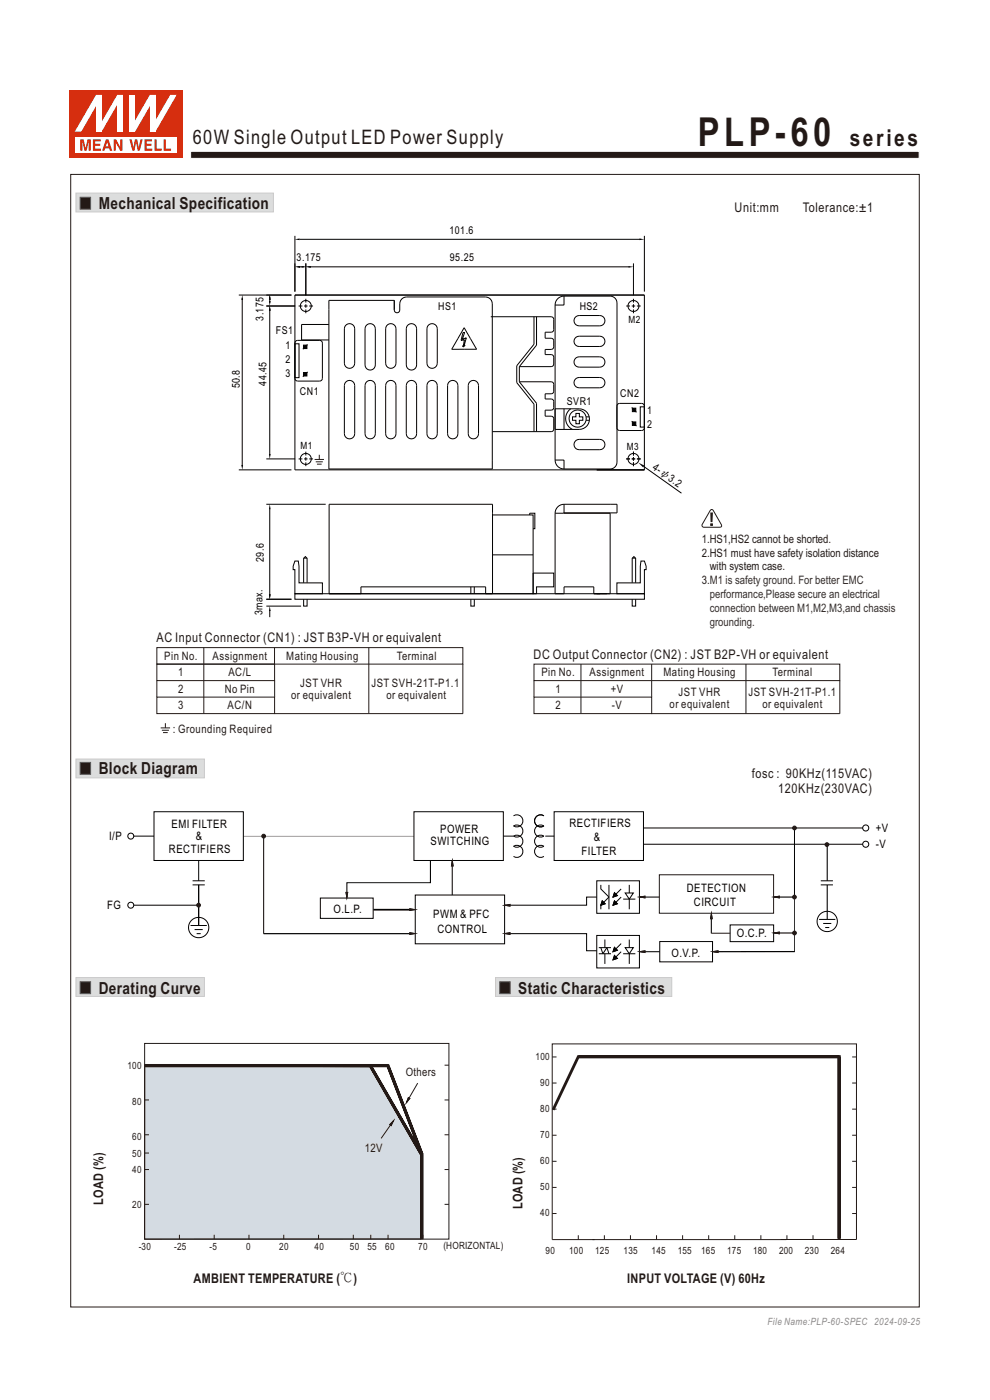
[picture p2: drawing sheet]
<svg xmlns="http://www.w3.org/2000/svg" width="210mm" height="297mm" viewBox="0 0 210 297" stroke-linecap="round" stroke-linejoin="round" font-family="sans-serif">
<path d="M16.1 41h41.9v4h-41.9z" fill-rule="evenodd" fill="#dcdddd" stroke="#c9cacb" stroke-width=".21"/>
<path d="M30.7 226.1l48 .2 10.9 19.3-.3 17.2-58.6 .1z" fill-rule="evenodd" fill="#d4dbe2" stroke="#231916" stroke-width=".21"/>
<path d="M17 41.8h2.2v2.6h-2.2z" fill-rule="evenodd" fill="#231916" stroke="#595857" stroke-width=".21"/>
<g fill="#dcdddd" stroke="#c9cacb" stroke-width=".21">
<path d="M16.1 207.4h27.3v4h-27.3z" fill-rule="evenodd"/>
<path d="M105.1 207.4h37.4v4h-37.4z" fill-rule="evenodd"/>
</g>
<g fill="#231916" stroke="#595857" stroke-width=".21">
<path d="M17 208.3h2.2v2.5h-2.2z" fill-rule="evenodd"/>
<path d="M106 208.3h2.2v2.5h-2.2z" fill-rule="evenodd"/>
</g>
<g fill="none" stroke="#231916" stroke-width=".21">
<path d="M30.7 221.4h64.5v41.5h-64.5zM30.7 226h.9M30.7 233.3h.9M94.3 226h.9M94.3 233.3h.9M117.1 235.3h1M117.1 224.2h1M117.1 229.8h1M180.8 235.3h.9M180.8 224.2h.9M180.8 229.8h.9M30.7 255.5h.9"/>
<path d="M30.7 248.1h.9M30.7 240.7h.9M94.3 255.5h.9M94.3 248.1h.9M94.3 240.7h.9M117.1 257.4h1M117.1 251.9h1M117.1 246.4h1M117.1 240.8h1M180.8 257.4h.9M180.8 251.9h.9M180.8 246.4h.9"/>
<path d="M180.8 240.8h.9M38.1 261.9v1M45.4 261.9v1M52.8 261.9v1M60.2 261.9v1M67.6 261.9v1M74.9 261.9v1M78.6 261.9v1M82.3 261.9v1M89.7 261.9v1M122.7 262v1M128.2 262v1"/>
<path d="M133.7 262v1M139.3 262v1M144.8 262v1M150.3 262v1M155.9 262v1M161.4 262v1M165.6 262.9h16.1M166.8 263h-49.7v-41.5h64.6v41.5M166.9 262v1M172.5 262v1M178 262v.9"/>
</g>
<g fill="#231916" stroke="#231916" stroke-width=".63" stroke-linecap="butt">
<path d="M31 226l51.1 .1z" fill-rule="evenodd"/>
<path d="M123 224.1l54.8 .1z" fill-rule="evenodd"/>
<path d="M178 224.2v38.5z" fill-rule="evenodd"/>
</g>
<path d="M122.8 224l-5.5 11.4" fill="none" stroke="#231916" stroke-width=".6"/>
<path d="M16.1 161h27.3v4h-27.3z" fill-rule="evenodd" fill="#dcdddd" stroke="#c9cacb" stroke-width=".21"/>
<path d="M17 161.7h2.2v2.6h-2.2z" fill-rule="evenodd" fill="#231916" stroke="#595857" stroke-width=".21"/>
<g fill="#231916" stroke="#231916" stroke-width=".63" stroke-linecap="butt">
<path d="M89.4 245l.1 17.6z" fill-rule="evenodd"/>
<path d="M82.3 226.1l7.1 18.4z" fill-rule="evenodd"/>
<path d="M78.7 226.5l10.7 18.3z" fill-rule="evenodd"/>
</g>
<g fill="none" stroke="#231916" stroke-width=".21">
<path d="M33.3 137.4h64.9v3.5h-64.9zM43.2 137.4v14M58.2 137.4v3.5M78.2 137.4v14M33.3 140.9h24.9v3.5h-24.9zM33.3 147.9h24.9v3.5h-24.9zM33.3 144.4v3.5M34.1 154.4h2M34.3 154.9h1.5M34.6 155.4h1M35.1 153.4v1M58.3 144.4v3.5"/>
<path d="M58.3 151.4h39.9M98.2 140.9v10.5M113.3 140.9h64.8v3.5h-64.8zM113.3 147.9h24.9v3.5h-24.9zM113.3 144.4v3.5M123.2 140.9v10.5M138.2 140.9v7M158.2 140.9v10.5M178.1 144.4v7h-39.9M73.4 189.3h.3l-.1 1.1zM86.9 197.9l1.1 .2-1.1 .1zM86.9 192.8l1.1 .2-1.1 .1z"/>
<path d="M95.9 182.6l.2 1.1h-.3zM107.1 198l1.1-.1v.3zM107.1 192l1.1-.1v.3zM135.7 190.3l1.1-.2v.4zM139.9 185.6h24.2v8.1h-24.2zM150.9 193.8l.2 1.1h-.4zM150.9 198h4M164.2 190.3l1.1-.2v.4zM164.2 197.9l1.1-.2v.4zM135.7 201.9l1.1-.2v.4zM151.2 201.9l1.1-.2v.4zM83 238.4l-2.2 3.1"/>
<path d="M83.4 237.8l-.4 1-.3-.2zM86.6 232.8l.3 .2-.7 .9zM88.6 229.8l-1.9 3.3M30.7 244.6h.9"/>
</g>
<g fill="#231916" stroke="#231916" stroke-width=".21">
<path d="M83.4 237.8l-.4 1-.3-.2z" fill-rule="evenodd"/>
<path d="M86.6 232.8l.3 .2-.7 .9z" fill-rule="evenodd"/>
<path d="M95.9 182.6l.2 1.1h-.3z" fill-rule="evenodd"/>
<path d="M86.9 197.9l1.1 .2-1.1 .1z" fill-rule="evenodd"/>
<path d="M107.1 198l1.1-.1v.3z" fill-rule="evenodd"/>
<path d="M107.1 192l1.1-.1v.3z" fill-rule="evenodd"/>
<path d="M135.7 190.3l1.1-.2v.4z" fill-rule="evenodd"/>
<path d="M164.2 190.3l1.1-.2v.4z" fill-rule="evenodd"/>
<path d="M135.7 201.9l1.1-.2v.4z" fill-rule="evenodd"/>
<path d="M151.2 201.9l1.1-.2v.4z" fill-rule="evenodd"/>
<path d="M73.4 189.3h.3l-.1 1.1z" fill-rule="evenodd"/>
<path d="M164.2 197.9l1.1-.2v.4z" fill-rule="evenodd"/>
<path d="M150.9 193.8l.2 1.1h-.4z" fill-rule="evenodd"/>
<path d="M86.9 192.8l1.1 .2-1.1 .1z" fill-rule="evenodd"/>
<circle cx="42.1" cy="192" r=".4"/>
<circle cx="55.9" cy="177.4" r=".4"/>
<circle cx="168.5" cy="175.6" r=".4"/>
<circle cx="168.5" cy="190.3" r=".4"/>
<circle cx="168.5" cy="197.9" r=".4"/>
<circle cx="175.4" cy="179.2" r=".4"/>
</g>
<g fill="none" stroke="#000" stroke-width=".21">
<path d="M98.2 70.5h.3l-.4 1.5 .8-.3-.4 1.6h.2l-.5 .3 .3-1.5-.7 .1zM98.5 69.5l2.6 4.6h-5.3zM62.6 119h.7l.1 1.1v3.6h5v2.3h-5.8v-5.2h-.4v-.7zM64.4 118.4h.7M69.8 107h34.7v19h-34.7zM104.5 109.2h8.6v16.8h-8.6M104.5 117.7h8.6M112.4 109.2v-.3h1.1v3.3h-.4M117.7 108.9h11.7v17.1h-3.4v-1.5h-6.4v1.5h-1.9zM119.6 108.8v.1M119.6 107a1.89 1.89 0 0 0-1.9 1.9M119.6 107h11.3v1.8h-11.3"/>
<path d="M119.6 107v1.8M134.1 118.4h.7M62.6 126h74.1v1.1h-74.1zM64.4 123.6v-5.2l.4-.3 .3 .3v5.2M64.4 127.1v1.5h.7v-1.5M76.6 126v-1.5h26.4v1.5M99.9 124.5v1.5M99.9 127.1v1.5h.7v-1.5M100.6 124.5v1.5M113.1 121.6h4.4v2.9h-3.7v1.5h-.7zM130.9 123.7h4.9v-3.6l.2-1.1h.7l.4 1.1v.7h-.4v5.2h-5.8zM134.1 123.6v-5.2l.4-.3 .3 .3v5.2"/>
<path d="M134.1 127.1v1.5h.7v-1.5M28.4 177.4h4.3M32.7 172.2h18.9v10.3h-18.9zM51.6 177.4h36.2M55.9 177.4v20.7M87.8 172.2h19v10.3h-19zM106.8 177.4h2.1M108.9 173.1a1.29 1.29 0 0 1 2 1 1.29 1.29 0 0 1-2 1.1 1.29 1.29 0 0 1 2 1.1 1.29 1.29 0 0 1-2 1.1M108.9 177.4a1.29 1.29 0 0 1 2 1.1 1.29 1.29 0 0 1-2 1 1.29 1.29 0 0 1 2 1.1 1.29 1.29 0 0 1-2 1.1M115.4 173.1a1.29 1.29 0 0 0-2 1 1.29 1.29 0 0 0 2 1.1 1.3 1.3 0 0 0-2 1.1 1.3 1.3 0 0 0 2 1.1 1.29 1.29 0 0 0-2 1.1 1.29 1.29 0 0 0 2 1 1.29 1.29 0 0 0-2 1.1 1.29 1.29 0 0 0 2 1.1M115.7 177.4h1.8M117.5 172.2h19v10.3h-19z"/>
<path d="M136.5 175.6h46.5M136.5 179.1h46.5M168.5 175.6v14.7M175.5 179.5v7.4M28.4 192h13.7M40.4 196.3h3.5M40.9 187.7h2.5M40.9 186.9h2.5M41.3 197.2h1.7M41.7 198.1h.9M42.1 182.5v4.4M42.1 187.7v8.6"/>
<path d="M55.9 198.1h31.2M68 190.5h11.2v4.3h-11.2zM79.2 193h7.9M88.1 189.9h18.9v10.3h-18.9zM91.3 182.5v4.8h-17.7v2.1M95.9 182.8v7.1M108.1 198.1h16.3v3.6h2.2M126.6 186.9h9v6.9h-9zM126.6 198.4h9v6.9h-9zM126.6 190.3h-2.2v1.7h-16.4M127.5 187.7v.9l1.7 1.7-1.7 1.7v.9M127.8 191.1l.6 .6-.9 .3z"/>
<path d="M128.3 199.3v1.7M129.2 187.7v5.2M130.3 189.4l.6 .6-.9 .3zM130.3 191.1l.6 .6-.9 .3zM131.8 188.6l-1.8 1.7M131.8 190.3l-1.8 1.7M132.2 190.7h2.6M132.6 189.4h1.7l-.8 1.3zM133.5 187.7v1.7M133.5 190.7v2.2M133.5 199.3v1.7M136 190.3h3.9"/>
<path d="M139.9 199.7h11.2v4.4h-11.2zM150.9 194.3v3.7M154.9 196.2h9.2v3.6h-9.2zM164.8 197.9h3.7M164.9 190.3h3.6M168.5 190.3v11.6h-17.1M173.7 195h3.5M174.1 187.7h2.6M174.1 186.9h2.6M174.6 195.9h1.7M175 196.8h.9M175.5 187.7v7.4"/>
<path d="M127 202.3h2.6M127 201h2.6M127.5 201l.4 1.3 .8-1.3 .5 1.3M128.3 202.3v2.2M130.3 202.7l.6 .6-.9 .3zM130.3 201l.6 .6-.9 .3zM131.8 201.9l-1.8 1.7M131.8 200.2l-1.8 1.7M132.2 202.3h2.6M132.6 201h1.7l-.8 1.3zM133.5 202.3v2.2M136 201.9h3.9"/>
<circle cx="27.7" cy="177.4" r=".65"/>
<circle cx="183.6" cy="179.1" r=".65"/>
<circle cx="183.6" cy="175.7" r=".65"/>
<circle cx="27.7" cy="192" r=".65"/>
<circle cx="42.1" cy="196.8" r="2.16"/>
<circle cx="175.5" cy="195.5" r="2.16"/>
</g>
<g fill="#000" stroke="#000" stroke-width=".21">
<path d="M127.8 191.1l.6 .6-.9 .3z" fill-rule="evenodd"/>
<path d="M130.3 189.4l.6 .6-.9 .3z" fill-rule="evenodd"/>
<path d="M130.3 191.1l.6 .6-.9 .3z" fill-rule="evenodd"/>
<path d="M130.3 202.7l.6 .6-.9 .3z" fill-rule="evenodd"/>
<path d="M130.3 201l.6 .6-.9 .3z" fill-rule="evenodd"/>
</g>
<path d="M15 37h180v240.3h-180z" fill="none" stroke="#231916" stroke-width=".21"/>
<g fill="none" stroke="#000" stroke-width=".21">
<path d="M62.6 50v11.9M63.4 56.6h1.1M63.5 50.8h72.3M64.9 55.9v6.7M65.8 56.6h67.7M134.4 55.9v6.7M136.7 50v11.9M50.7 62.6h11.1M51.4 63.2v35.7M56.5 64.9h6.1M57.2 62.9v1.3M57.2 65.7v30.9"/>
<path d="M62.6 72.9h.8v7.2h-.8zM62.6 72.8a.58 .58 0 0 1 .5-.6h4.7a.58 .58 0 0 1 .6 .6v7.5a.58 .58 0 0 1-.6 .5h-4.7a.58 .58 0 0 1-.5-.5M62.6 62.6h74.1v37.1h-74.1zM63.3 64.9h.8M64.5 64.9h.7M64.9 63.4v.8M64.9 64.5v.8M64.9 65.6v.9M65.6 64.9h.8M69.8 63.7h13.8v2.1a.58 .58 0 0 0 .6 .6 .58 .58 0 0 0 .6-.6 2.3 2.3 0 0 1 .7-2.6l.8-.2h16.7a1.45 1.45 0 0 1 1.4 1.5v35h-34.6zM69.8 68.8h-5.8v3.3h5.8M73.3 69.1a1.1 1.1 0 0 1 1.2-.4 1.1 1.1 0 0 1 .7 1v7.4a1.1 1.1 0 0 1-1.1 1 1.1 1.1 0 0 1-1.1-1v-7.4z"/>
<path d="M77.6 69.1a1.09 1.09 0 0 1 1.3-.4 1.09 1.09 0 0 1 .7 1v7.7a1.09 1.09 0 0 1-1.1 1.1 1.09 1.09 0 0 1-1.1-1.1v-7.7zM82 69.1a1.1 1.1 0 0 1 1.2-.4 1.1 1.1 0 0 1 .8 1v7.4a1.1 1.1 0 0 1-1.1 1 1.1 1.1 0 0 1-1.1-1v-7.4zM86.4 69.1a1.1 1.1 0 0 1 1.2-.4 1.1 1.1 0 0 1 .8 1v7.7a1.1 1.1 0 0 1-1.1 1.1 1.1 1.1 0 0 1-1.1-1.1v-7.7zM91 68.9a1.1 1.1 0 0 1 1.8 .8v7.4a1.1 1.1 0 0 1-1.1 1 1.1 1.1 0 0 1-1.1-1v-7.4v-.3zM104.1 67.2h12.8a.54 .54 0 0 1 .6 .5v2.2a.53 .53 0 0 1-.6 .6h-1.3v1.3h1.3a.54 .54 0 0 1 .6 .5v1.3a.54 .54 0 0 1-.6 .5h-1.3v1.1h1.3a.54 .54 0 0 1 .6 .6v1.4a.54 .54 0 0 1-.6 .6h-6.7M110.2 77.8v3.2M113.3 67.2v5.8l-3.7 4.6v3.6l3.7 4.5v5.9M113.8 67.2v6l-3.6 4.6M117.7 64.7v32.9M119.6 64.6v.1M119.6 62.8a1.89 1.89 0 0 0-1.9 1.9M119.6 62.8h9.8a1.45 1.45 0 0 1 1.5 1.5v33.7a1.45 1.45 0 0 1-1.5 1.5h-9.8"/>
<path d="M119.6 62.8v1.9h-1.9M122 67.4l.2-.3 .7-.2h4.3a1.1 1.1 0 0 1 1.1 1.1 1.1 1.1 0 0 1-1.1 1.1h-4.3a1.1 1.1 0 0 1-1-.6 1.1 1.1 0 0 1 .1-1.1zM122 71.8l.2-.3 .7-.2h4.3a1.09 1.09 0 0 1 1.1 1.1 1.09 1.09 0 0 1-1.1 1.1h-4.3a1.09 1.09 0 0 1-1-.6 1.09 1.09 0 0 1 .1-1.1zM122.2 75.9l.7-.2h4.3a1.1 1.1 0 0 1 1.1 1.1 1.1 1.1 0 0 1-1.1 1.1h-4.3a1.1 1.1 0 0 1-1.1-.8 1.1 1.1 0 0 1 .4-1.2zM132.8 64.9h.8M134 64.9h.7M134.4 64.5v.8M134.4 63.4v.8M134.4 65.6v.9M135.1 64.9h.8M50.7 99.7h11.1M56.5 97.4h6.1"/>
<path d="M63.3 97.4h.8M64.5 97.4h.7M64.9 95.8v.8M64.9 97v.7M64.9 98.1v.8M65.6 97.4h.8M73.3 81.1a1.1 1.1 0 0 1 1.2-.3 1.1 1.1 0 0 1 .7 1v10.2a1.1 1.1 0 0 1-1.1 1.1 1.1 1.1 0 0 1-1.1-1.1v-10.2zM77.6 81.1a1.09 1.09 0 0 1 1.3-.3 1.09 1.09 0 0 1 .7 1v10.2a1.09 1.09 0 0 1-1.1 1.1 1.09 1.09 0 0 1-1.1-1.1v-10.2zM82 81.1a1.1 1.1 0 0 1 1.2-.3 1.1 1.1 0 0 1 .8 1v10.2a1.1 1.1 0 0 1-1.1 1.1 1.1 1.1 0 0 1-1.1-1.1v-10.2zM86.4 81.1a1.1 1.1 0 0 1 1.2-.3 1.1 1.1 0 0 1 .8 1v10.2a1.1 1.1 0 0 1-1.1 1.1 1.1 1.1 0 0 1-1.1-1.1v-10.2zM91 80.9a1.1 1.1 0 0 1 1.8 .9v10.2a1.1 1.1 0 0 1-1.1 1.1 1.1 1.1 0 0 1-1.1-1.1v-10.2zM95.4 80.9a1.1 1.1 0 0 1 1.7 .9v10.2a1.1 1.1 0 0 1-1.1 1.1 1.1 1.1 0 0 1-1.1-1.1v-10.2z"/>
<path d="M99.5 81.1a1.09 1.09 0 0 1 1.3-.3 1.09 1.09 0 0 1 .7 1v10.2a1.09 1.09 0 0 1-1.1 1.1 1.09 1.09 0 0 1-1.1-1.1v-10.2zM110.2 81h6.7a.53 .53 0 0 1 .6 .5v1.5a.53 .53 0 0 1-.6 .5h-1.3v1.1h1.3a.54 .54 0 0 1 .6 .6v1.3a.53 .53 0 0 1-.6 .5h-1.3v1.3h1.3a.54 .54 0 0 1 .6 .5v2.2a.53 .53 0 0 1-.6 .6h-12.4M110.2 81l3.6 4.6v6M117.7 86.7h5.2a2.19 2.19 0 0 1 2.1 2.2 2.19 2.19 0 0 1-2.1 2.2h-5.2M117.7 97.6a1.89 1.89 0 0 0 1.9 1.9M117.7 97.6h1.9v1.9M119.6 97.6v.1M119.6 86.7v4.4M121.1 86.7a2.55 2.55 0 0 0 .3 4.4M121.4 88.4h.8v-.7h.7v.7h.7v.8h-.7v.7h-.7v-.7h-.8zM122.2 80.3l.7-.2h4.3a1.1 1.1 0 0 1 1.1 1.1 1.1 1.1 0 0 1-1.1 1.1h-4.3a1.1 1.1 0 0 1-1.1-.8 1.1 1.1 0 0 1 .4-1.2zM122.2 93.4l.7-.2h4.3a1.1 1.1 0 0 1 1.1 1.1 1.1 1.1 0 0 1-1.1 1.1h-4.3a1.1 1.1 0 0 1-1.1-.8 1.1 1.1 0 0 1 .4-1.2z"/>
<path d="M124.3 89.2h.7M124.3 88.4h.7M130.9 90.7a.58 .58 0 0 0 .5 .6h4.7a.58 .58 0 0 0 .6-.6M130.9 86.2a.58 .58 0 0 1 .5-.6h4.7a.58 .58 0 0 1 .6 .6M132.8 97.4h.8M134 97.4h.7M134.4 95.8v.8M134.4 97v.7M134.4 98.1v.8M135.1 97.4h.8M135.8 86.3h.9v4.3h-.9zM136.5 98.9l8.1 5.7"/>
<path d="M56.5 107h12.6M57.2 108v18.2M56.5 127.1h5.3M56.5 128.6h7.4M57.2 129.4v1.5"/>
<circle cx="64.9" cy="64.9" r="1.17"/>
<circle cx="134.4" cy="64.9" r="1.17"/>
<circle cx="64.9" cy="97.4" r="1.17"/>
<circle cx="122.5" cy="88.8" r="1.82"/>
<circle cx="134.4" cy="97.4" r="1.17"/>
</g>
<g fill="#000" stroke="#000" stroke-width=".21">
<path d="M64.4 79h.7l-.7 .8z" fill-rule="evenodd"/>
<path d="M64.4 73.2h.7l-.7 .7z" fill-rule="evenodd"/>
<path d="M65.1 79v.8h-.7z" fill-rule="evenodd"/>
<path d="M65.1 73.2v.7h-.7z" fill-rule="evenodd"/>
<path d="M134.1 89.5l.8 .7h-.8z" fill-rule="evenodd"/>
<path d="M134.1 86.6l.8 .7h-.8z" fill-rule="evenodd"/>
<path d="M134.1 89.5h.8v.7z" fill-rule="evenodd"/>
<path d="M134.1 86.6h.8v.7z" fill-rule="evenodd"/>
</g>
<g fill="#000">
<path d="M62.5 50.8l1-.2v.3zM62.6 56.6l1.1-.2v.4zM64 56.4l1 .2-1 .2zM64.9 56.6l1-.2v.4zM133.3 56.4l1.1 .2-1.1 .2zM135.7 50.6l1 .2-1 .1zM51.4 62.6l.2 1h-.4zM57.2 64.8l.2 1.1h-.4zM57.2 62.5l.2 1.1h-.4zM57 63.9h.4l-.2 1zM51.2 98.6h.4l-.2 1.1zM57 96.3h.4l-.2 1.1z"/>
<path d="M135.4 98.1l1.3 .7-.3 .3zM57.2 107l.2 1h-.4zM57 126.1h.4l-.2 1zM57.2 128.6l.2 1h-.4z"/>
</g>
<path d="M40.4 32.1h154.6v1.5h-154.6z" fill-rule="evenodd" fill="#231916" stroke="#fff" stroke-width=".21"/>
<path d="M150.8 108.1h.4l.1 .2 1.7 2.9v.5l-.4 .2h-3.3a.4 .4 0 0 1-.3-.7z" fill="none" stroke="#231916" stroke-width=".21"/>
<g fill="#231916">
<path d="M150.7 108.7h.5l-.1 2.1h-.4z" fill-rule="evenodd"/>
<path d="M150.7 111h.5v.6h-.5z" fill-rule="evenodd"/>
</g>
<path d="M66.7 97.5h2M67 98h1.5M67.2 98.5h1M67.7 96.5v1" fill="none" stroke="#231916" stroke-width=".21"/>
<path d="M14.7 19.2h24v14.4h-24z" fill-rule="evenodd" fill="#d62e0f"/>
<path d="M15.9 29h21.6v3.4h-21.6z" fill-rule="evenodd" fill="#fff"/>
<g fill="#d62e0f">
<path d="M27.5 29.6h.4l.4 1.7 .3-1.7h.5l.3 1.7 .4-1.7h.5l-.7 2.4h-.4l-.3-1.9-.4 1.9h-.4z" fill-rule="evenodd"/>
<path d="M30.6 29.6h1.6v.4h-1.1v.5h1v.4h-1v.6h1.2v.5h-1.7z" fill-rule="evenodd"/>
<path d="M32.8 29.6h.4v1.9h1.1v.5h-1.5z" fill-rule="evenodd"/>
<path d="M34.7 29.6h.5v1.9h1.1v.5h-1.6z" fill-rule="evenodd"/>
<path d="M17 29.6h.7l.5 1.9 .4-1.9h.7v2.4h-.5v-2l-.4 2h-.5l-.4-2v2h-.5z" fill-rule="evenodd"/>
<path d="M19.7 29.6h1.7v.4h-1.2v.5h1.1v.4h-1.1v.6h1.2v.5h-1.7z" fill-rule="evenodd"/>
<path d="M22.7 30.1l.3 1h-.6zM22.5 29.6l-.8 2.4h.5l.1-.5h.9l.1 .5h.5l-.8-2.4z" fill-rule="evenodd"/>
<path d="M24.1 29.6h.5l.9 1.6v-1.6h.5v2.4h-.5l-.9-1.7v1.7h-.5z" fill-rule="evenodd"/>
</g>
<g fill="#fff">
<path d="M24.9 20.1h1.2v7.8h-1.2z" fill-rule="evenodd"/>
<path d="M24.9 20.1h1.2l-4.5 7.8h-1.2z" fill-rule="evenodd"/>
<path d="M20.4 20.1h1.2v7.8h-1.2z" fill-rule="evenodd"/>
<path d="M20.4 20.1h1.1v.4l-4.3 7.4h-1.3z" fill-rule="evenodd"/>
<path d="M31.8 20.1h1.2v7.8h-1.2z" fill-rule="evenodd"/>
<path d="M36.1 20.1h1.4l-4.5 7.8h-1.2v-.3z" fill-rule="evenodd"/>
<path d="M27.5 20.1h1.2v7.8h-1.2z" fill-rule="evenodd"/>
<path d="M31.8 20.1h1.2v.4l-4.3 7.4h-1.2v-.3z" fill-rule="evenodd"/>
</g>
<text font-size="8.5" fill="#231916" x="148" y="31">PLP-60</text>
<text font-size="4.9" fill="#231916" x="180.2" y="31">series</text>
<text font-size="4.2" fill="#231916" x="40.9" y="30.6">60W Single Output LED Power Supply</text>
<g font-size="3.5" fill="#231916">
<text x="20.9" y="44.3">Mechanical Specification</text>
<text x="20.9" y="164.2">Block Diagram</text>
<text x="20.9" y="210.8">Derating Curve</text>
<text x="109.9" y="210.8">Static Characteristics</text>
</g>
<g font-size="2.8" fill="#231916">
<text x="155.8" y="45.1">Unit:mm</text>
<text x="170.3" y="45.1">Tolerance:±1</text>
<text x="33.2" y="136.2">AC Input Connector (CN1) : JST B3P-VH or equivalent</text>
<text x="113.2" y="139.7">DC Output Connector (CN2) : JST B2P-VH or equivalent</text>
<text x="159.5" y="165">fosc : 90KHz(115VAC)</text>
<text x="165.1" y="168.2">120KHz(230VAC)</text>
<text x="21.8" y="255.6" transform="rotate(-90 21.8 255.6)">LOAD (%)</text>
<text x="110.8" y="256.5" transform="rotate(-90 110.8 256.5)">LOAD (%)</text>
<text x="41.1" y="272.2">AMBIENT TEMPERATURE (℃)</text>
<text x="133.1" y="272.2">INPUT VOLTAGE (V) 60Hz</text>
</g>
<g font-size="2.5" fill="#231916">
<text x="148.9" y="115.1">1.HS1,HS2 cannot be shorted.</text>
<text x="148.9" y="118.1">2.HS1 must have safety isolation distance</text>
<text x="148.9" y="123.9">3.M1 is safety ground. For better EMC</text>
<text x="150.5" y="121">with system case.</text>
<text x="34.8" y="139.9">Pin No.</text>
<text x="37.8" y="143.4">1</text>
<text x="45.1" y="139.9">Assignment</text>
<text x="48.5" y="143.4">AC/L</text>
<text x="60.7" y="139.9">Mating Housing</text>
<text x="84.2" y="139.9">Terminal</text>
<text x="114.8" y="143.4">Pin No.</text>
<text x="125.1" y="143.4">Assignment</text>
<text x="140.7" y="143.4">Mating Housing</text>
<text x="163.9" y="143.4">Terminal</text>
<text x="37.8" y="146.9">2</text>
<text x="47.7" y="146.9">No Pin</text>
<text x="61.8" y="148.3">or equivalent</text>
<text x="63.7" y="145.7">JST VHR</text>
<text x="78.8" y="145.7">JST SVH-21T-P1.1</text>
<text x="82" y="148.3">or equivalent</text>
<text x="117.8" y="146.9">1</text>
<text x="129.6" y="146.9">+V</text>
<text x="143.9" y="147.6">JST VHR</text>
<text x="158.8" y="147.6">JST SVH-21T-P1.1</text>
<text x="36.7" y="155.6">: Grounding Required</text>
<text x="37.8" y="150.4">3</text>
<text x="48.3" y="150.4">AC/N</text>
<text x="117.8" y="150.4">2</text>
<text x="129.8" y="150.4">-V</text>
<text x="142" y="150.2">or equivalent</text>
<text x="161.7" y="150.2">or equivalent</text>
<text x="86.1" y="228.3">Others</text>
<text x="77.4" y="244.3">12V</text>
</g>
<g font-size="2.5" fill="#332c2b">
<text x="150.6" y="126.9">performance,Please secure an electrical</text>
<text x="150.6" y="129.8">connection between M1,M2,M3,and chassis</text>
<text x="150.6" y="132.7">grounding.</text>
</g>
<g font-size="2.5">
<text x="23.1" y="178.2">I/P</text>
<text x="36.4" y="175.6">EMI FILTER</text>
<text x="41.5" y="178.3">&amp;</text>
<text x="91.3" y="179.3">SWITCHING</text>
<text x="93.4" y="176.7">POWER</text>
<text x="120.8" y="175.4">RECTIFIERS</text>
<text x="125.9" y="178.4">&amp;</text>
<text x="185.8" y="176.5">+V</text>
<text x="185.8" y="180">-V</text>
<text x="35.8" y="181.1">RECTIFIERS</text>
<text x="123.3" y="181.5">FILTER</text>
<text x="145.7" y="189.2">DETECTION</text>
<text x="22.7" y="192.9">FG</text>
<text x="70.7" y="193.7">O.L.P.</text>
<text x="91.9" y="194.8">PWM &amp; PFC</text>
<text x="92.8" y="197.8">CONTROL</text>
<text x="147.2" y="192.2">CIRCUIT</text>
<text x="142.4" y="203">O.V.P.</text>
<text x="156.3" y="198.8">O.C.P.</text>
</g>
<g font-size="2.3">
<text x="95.3" y="49.6">101.6</text>
<text x="62.9" y="55.4">3.175</text>
<text x="95.4" y="55.5">95.25</text>
<text x="93" y="65.8">HS1</text>
<text x="123" y="65.8">HS2</text>
<text x="55.9" y="68.1" transform="rotate(-90 55.9 68.1)">3.175</text>
<text x="58.5" y="70.8">FS1</text>
<text x="60.6" y="74">1</text>
<text x="60.6" y="77.1">2</text>
<text x="50.2" y="80.7" transform="rotate(-90 50.2 80.7)">.</text>
<text x="50.8" y="82.4" transform="rotate(-90 50.8 82.4)">50.8</text>
<text x="56.5" y="81.9" transform="rotate(-90 56.5 81.9)">4.4.45</text>
<text x="60.6" y="80">3</text>
<text x="63.6" y="83.8">CN1</text>
<text x="120.2" y="86">SVR1</text>
<text x="131.6" y="84.3">CN2</text>
<text x="137.3" y="87.8">1</text>
<text x="137.3" y="90.8">2</text>
<text x="138.3" y="99.5" transform="rotate(35 138.3 99.5)">4-ψ3.2</text>
<text x="56" y="119.3" transform="rotate(-90 56 119.3)">29.6</text>
<text x="55.7" y="130.5" transform="rotate(-90 55.7 130.5)">3max.</text>
</g>
<g font-size="2.1">
<text x="133.3" y="68.5">M2</text>
<text x="63.7" y="95.3">M1</text>
<text x="132.9" y="95.5">M3</text>
</g>
<g font-size="2.1" fill="#231916">
<text x="27" y="226.8">100</text>
<text x="113.6" y="225">100</text>
<text x="114.6" y="230.5">90</text>
<text x="28.1" y="234.3">80</text>
<text x="114.6" y="236">80</text>
<text x="28.1" y="241.8">60</text>
<text x="28.1" y="245.3">50</text>
<text x="114.6" y="241.5">70</text>
<text x="28.1" y="248.8">40</text>
<text x="114.6" y="247">60</text>
<text x="28.1" y="256.3">20</text>
<text x="114.6" y="252.5">50</text>
<text x="114.6" y="258">40</text>
<text x="29.4" y="265.2">-30</text>
<text x="36.9" y="265.2">-25</text>
<text x="44.4" y="265.2">-5</text>
<text x="52.2" y="265.2">0</text>
<text x="59.2" y="265.2">20</text>
<text x="66.7" y="265.2">40</text>
<text x="74.2" y="265.2">50</text>
<text x="77.9" y="265.2">55</text>
<text x="81.7" y="265.2">60</text>
<text x="88.7" y="265.2">70</text>
<text x="94" y="265">(HORIZONTAL)</text>
<text x="115.7" y="266.1">90</text>
<text x="120.7" y="266.1">100</text>
<text x="126.3" y="266.1">125</text>
<text x="132.3" y="266.1">135</text>
<text x="138.2" y="266.1">145</text>
<text x="143.8" y="266.1">155</text>
<text x="148.7" y="266.1">165</text>
<text x="154.3" y="266.1">175</text>
<text x="159.7" y="266.1">180</text>
<text x="165.3" y="266.1">200</text>
<text x="170.7" y="266.1">230</text>
<text x="176.2" y="266.1">264</text>
</g>
<text font-size="2.1" fill="#898989" x="162.8" y="281">File Name:PLP-60-SPEC 2024-09-25</text>
</svg>
